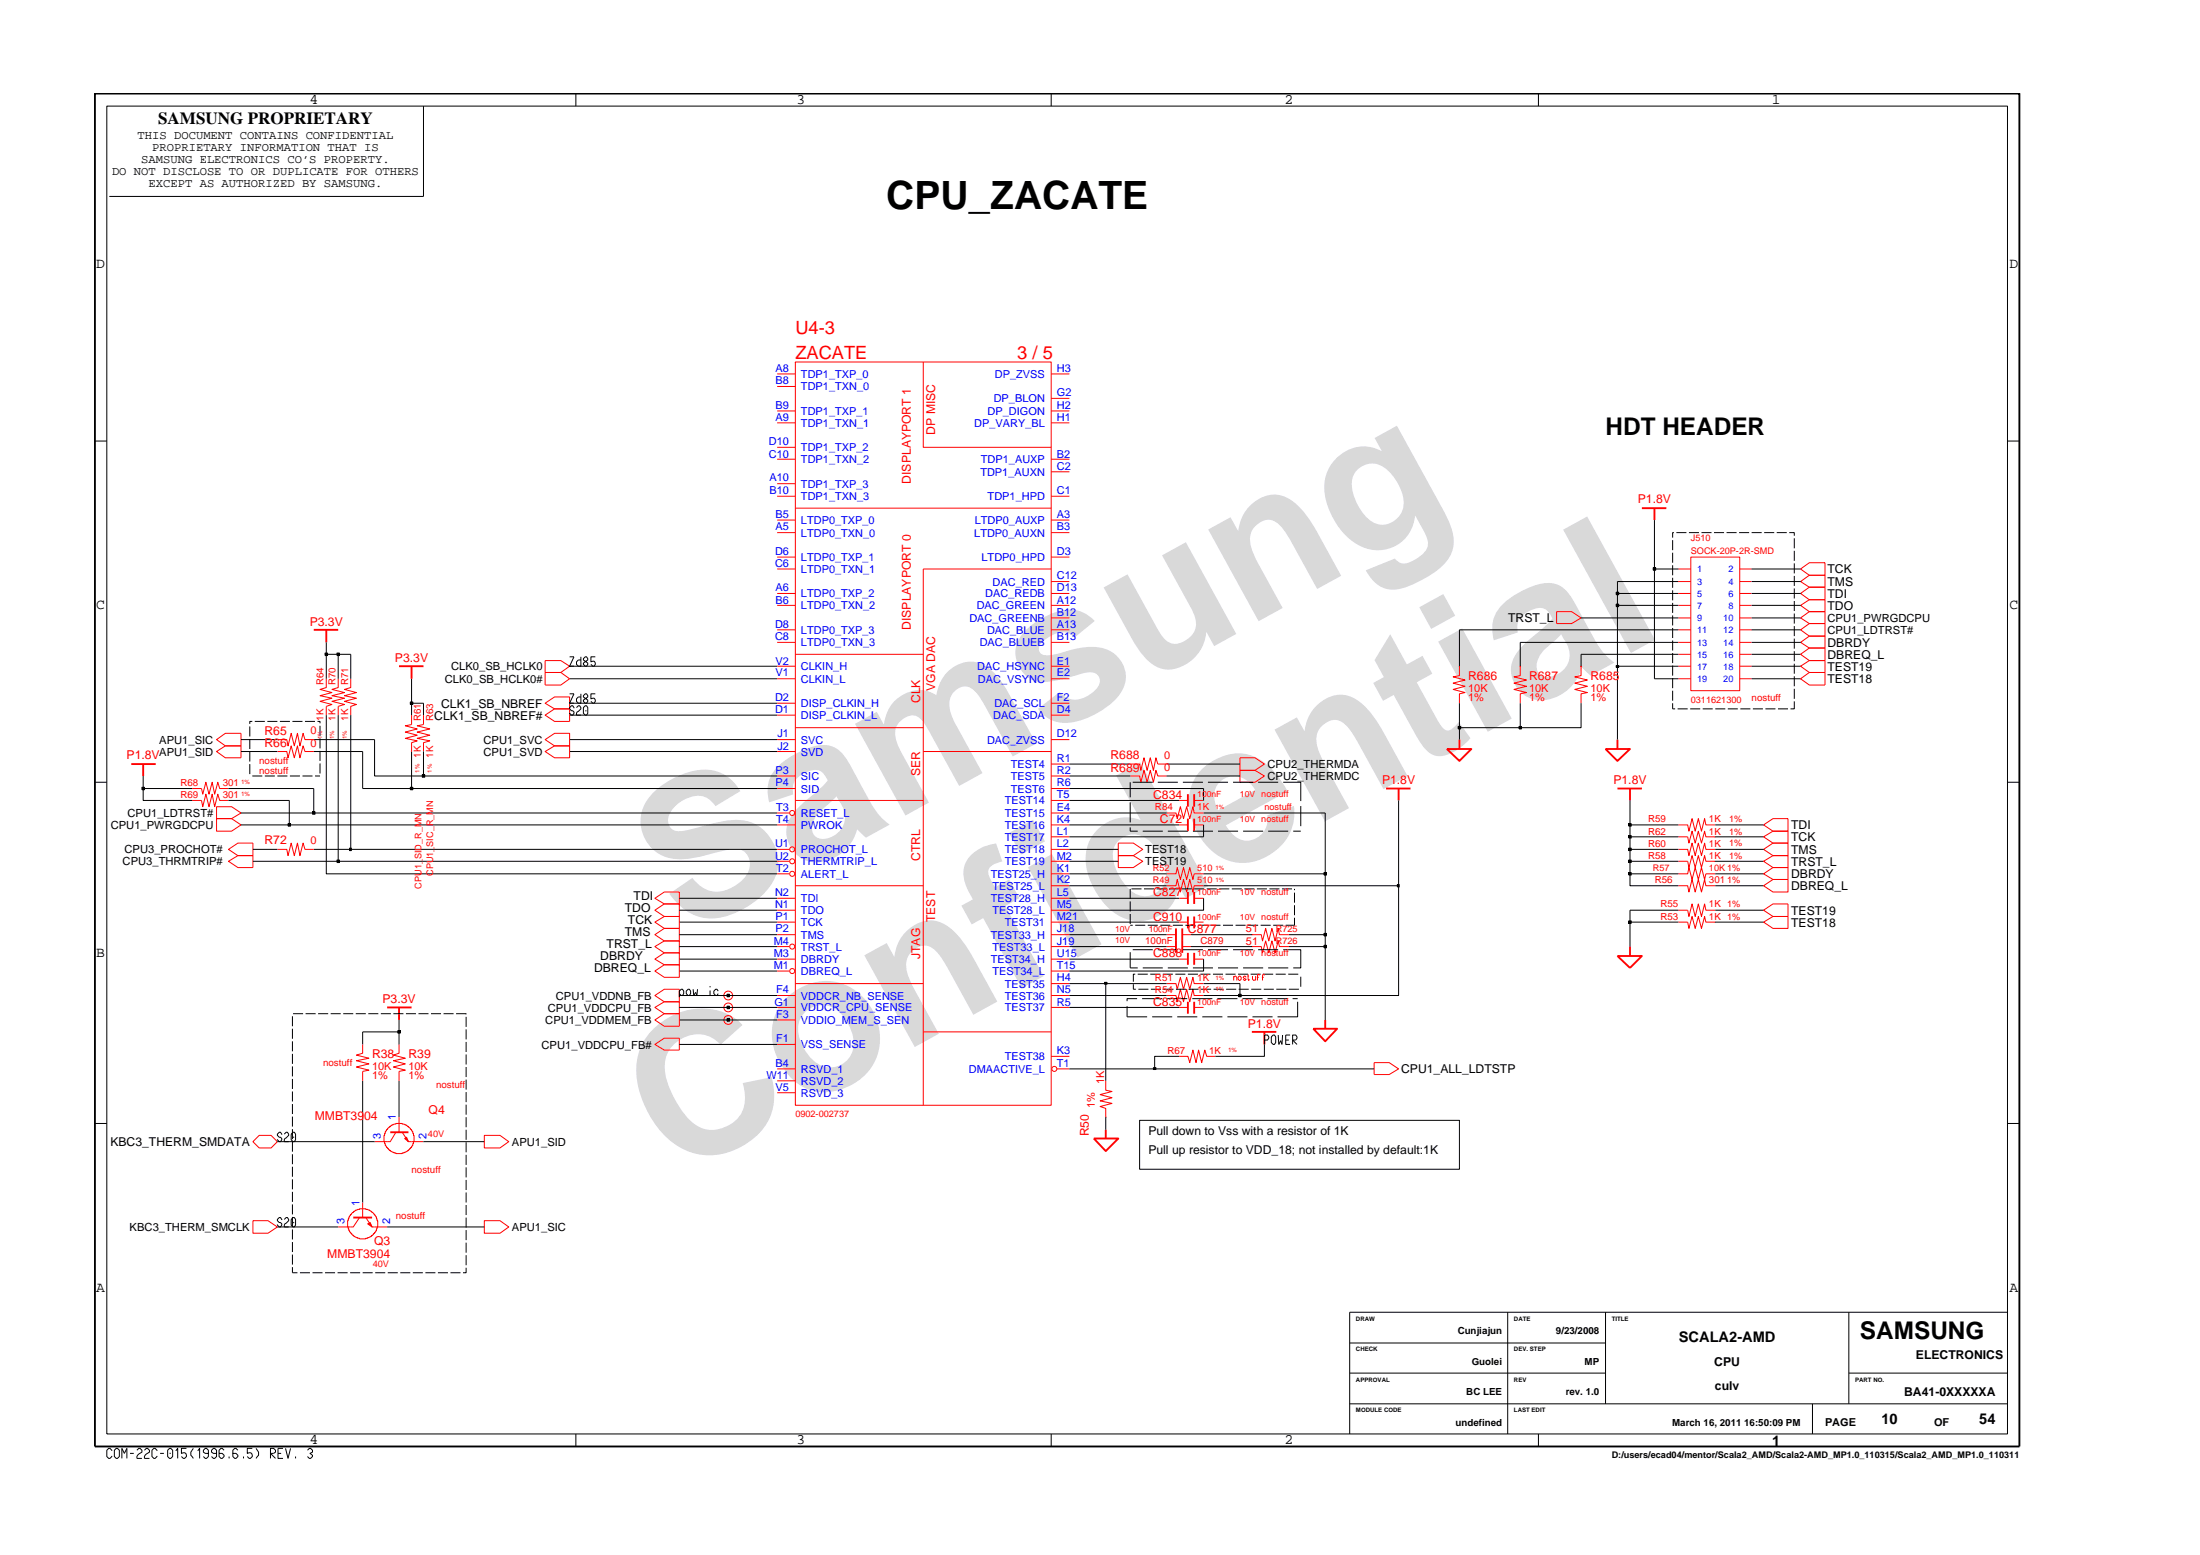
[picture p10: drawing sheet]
<svg xmlns="http://www.w3.org/2000/svg" width="297mm" height="210mm" viewBox="0 0 297 210" stroke-linecap="round" stroke-linejoin="round" font-family="sans-serif">
<g fill="none" stroke="#f00" stroke-width=".14">
<path d="M104.9 55.5h2.5M104.9 57.1h2.5M104.9 50.5h2.5M104.9 52.2h2.5M107.4 48.9v.1M107.4 48.9h34.5v100.3h-34.5zM124.7 48.9v11.5h17.2M141.9 53.8h2.5M141.9 55.5h2.5M141.9 57.1h2.5M141.9 50.5h2.5M104.9 71.9h2.5"/>
<path d="M104.9 70.2h2.5M104.9 75.2h2.5M104.9 76.8h2.5M104.9 62h2.5M104.9 67h2.5M104.9 60.4h2.5M104.9 65.3h2.5M107.4 68.6h34.5M141.9 78.5h2.5M141.9 71.9h2.5M141.9 70.2h2.5M141.9 75.2h2.5"/>
<path d="M141.9 76.8h-17.2v72.4M141.9 63.7h2.5M141.9 62h2.5M141.9 67h2.5M29.2 99.8l1.2-.8h2.1v1.7h-2.1zM37.5 99.8h1.2l.2 .9 .4-1.7 .4 1.7 .5-1.7 .3 1.7 .4-1.7 .3 .8h1.2M55.6 96.5v1.3l-.9 .2 1.6 .4-1.6 .4 1.6 .4-1.6 .5 1.6 .3-.7 .3v1.1h-.1M73.6 89.2h2.1l1.2 .7-1.2 .9h-2.1h2.1l1.2 .8-1.2 .9h-2.1zM73.6 94.9l1.3-.8h2v1.6h-2zM73.6 99.8l1.3-.8h2v1.7h-2zM73.6 96.5l1.3-.8h2v1.7h-2zM104.9 89.9h2.5"/>
<path d="M104.9 91.6h2.5M104.9 85h2.5M104.9 86.7h2.5M104.9 81.7h2.5M104.9 80.1h2.5M104.9 94.9h2.5M104.9 96.5h2.5M104.9 99.8h2.5M107.4 88.3h17.3M107.4 98.2h17.3M141.9 89.9h2.5M141.9 91.6h2.5"/>
<path d="M141.9 85h2.5M141.9 86.7h2.5M141.9 81.7h2.5M141.9 83.4h2.5M141.9 80.1h2.5M141.9 94.9h2.5M141.9 96.5h2.5M141.9 99.8h2.5M205.3 90v-.1v1.3l-.9 .2 1.7 .4-1.7 .4 1.7 .4-1.7 .5 1.7 .4-.8 .2v1.2M243.1 88.3l1.2-.8h2.1v5h-2.1l-1.2-.9 1.2-.8h2.1h-2.1l-1.2-.9 1.2-.7h2.1h-2.1zM243.1 81.7l1.2-.7h2.1v3.2h-2.1l-1.2-.8 1.2-.8h2.1h-2.1zM25.9 108h1.3l.2 .9 .4-1.7 .4 1.7 .4-1.7 .4 1.7 .4-1.7 .3 .8h1.1"/>
<path d="M25.9 106.4h1.3l.2 .8 .4-1.6 .4 1.6 .4-1.6 .4 1.6 .4-1.6 .3 .8h1.1M29.2 108.9h2.1l1.2 .8-1.2 .8h-2.1zM30.8 114.7l1.3-.9h2v1.7h-2zM37.5 114.7h1.2l.2 .8 .4-1.7 .4 1.7 .5-1.7 .3 1.7 .4-1.7 .3 .9h1.2M104.9 111.4h2.5M104.9 104.7h2.5M104.9 106.4h2.5M104.9 101.4h2.5M104.9 109.7h1.6M104.9 114.7h1.6M104.9 116.3h1.6M104.9 118h1.6"/>
<path d="M107.4 108h17.3M107.4 119.6h17.3M124.7 101.4h17.2M141.9 113h2.5M141.9 111.4h2.5M141.9 104.7h2.5M141.9 106.4h2.5M141.9 108h2.5M141.9 109.7h2.5M141.9 114.7h2.5M141.9 116.3h2.5M141.9 118h2.5"/>
<path d="M141.9 119.6h2.5M141.9 103.1h2.5M151 113.8h2l1.3 .9-1.3 .8h-2zM152.6 103.1h1.3l.1 .9 .5-1.7 .4 1.7 .4-1.7 .4 1.7 .4-1.7 .2 .8h1.2M159.2 111.4h1.2M161.2 111.4h1.3M167.4 102.3h2l1.3 .8-1.3 .9h-2zM226.6 113h1.3l.1 .8 .5-1.6 .4 1.6 .4-1.6 .4 1.6 .5-1.6 .1 .8h1.3M226.6 111.4h1.3l.1 .8 .5-1.7 .4 1.7 .4-1.7 .4 1.7 .5-1.7 .1 .9h1.3M226.6 114.7h1.3l.1 .8 .5-1.7 .4 1.7 .4-1.7 .4 1.7 .5-1.7 .1 .9h1.3M238.1 119.6l1.3-.9h2v1.7h-2zM238.1 113l1.3-.8h2v1.6h-2z"/>
<path d="M238.1 114.7l1.3-.9h2v1.7h-2zM238.1 111.4l1.3-.9h2v1.7h-2zM88.4 131.1l1.3-.9h2v1.7h-2zM88.4 124.5l1.3-.8h2v1.6h-2zM88.4 129.5l1.3-.9h2v1.6h-2zM88.4 134.4l1.3-.9h2v1.7h-2zM88.4 126.2l1.3-.9h2v1.7h-2zM104.9 136h2.5M104.9 129.5h2.5M104.9 124.5h2.5M104.9 121.3h2.5M104.9 122.9h2.5"/>
<path d="M104.9 126.2h2.5M104.9 127.8h1.6M104.9 131.1h1.6M104.9 134.4h2.5M104.9 137.7h2.5M107.4 132.8h17.3M124.7 139.3h17.2M141.9 136h2.5M141.9 129.5h2.5M141.9 124.5h2.5M141.9 121.3h2.5M141.9 122.9h2.5"/>
<path d="M141.9 126.2h2.5M141.9 127.8h2.5M141.9 131.1h2.5M141.9 132.8h2.5M141.9 134.4h2.5M157.5 132.8h1.3l.1 .7 .5-1.6 .4 1.6 .4-1.6 .4 1.6 .5-1.6 .1 .9h1.3M157.5 126.2h1.3M159.2 136h1.2M159.2 124.5h1.2M159.6 126.2h1.2M161.2 136h1.3M161.2 124.5h1.3"/>
<path d="M169.1 126.2h-.1h1.3l.2 .8 .4-1.7 .4 1.7 .4-1.7 .5 1.7 .4-1.7 .1 .9h1.3M169.1 127.8h-.1h1.3l.2 .8 .4-1.6 .4 1.6 .4-1.6 .5 1.6 .4-1.6 .1 .8h1.3M238.1 124.5l1.3-.8h2v1.6h-2zM52.5 152.2l.4-.4h.2a2.18 2.18 0 0 1 1.7 0v.1a1.56 1.56 0 0 1 .9 .9v.2h.1v.3h.1v.8h-.1v.3h-.1v.2l-.1 .3-.5 .5-.5 .1v.1l-1.1 .1v-.1h-.3v-.1h-.2l-.5-.3-.5-.6v-.2h-.1v-.3h-.1v-.8h.1v-.3h.1v-.2zM53.5 152.8l-.8 1.3h-2.1M53.9 141v1.2l-.8 .2 1.6 .4-1.6 .4 1.6 .4-1.6 .4 1.6 .5-.8 .1v1.3M53.9 150.8v2M54.3 152.8l.8 1.3h2.1M65.4 153.3h2.1l1.2 .8-1.2 .9h-2.1zM88.4 141l1.3-.9h2v1.6h-2zM104.9 144.3h2.5M104.9 147.5h2.5"/>
<path d="M104.9 145.9h2.5M104.9 141h2.5M141.9 142.6h2.5M142.7 144.3h1.7M149.3 145.9v1.3l.8 .1-1.6 .5 1.6 .4-1.6 .4 1.6 .3-1.6 .5 .8 .2v1.2h.1M159.2 142.6h1.2l.2 .8 .5-1.7 .4 1.7 .3-1.7 .4 1.7 .5-1.7 .2 .9h1.2M185.5 143.4h2.1l1.2 .9-1.2 .7h-2.1z"/>
<circle cx="107" cy="109.7" r=".34"/>
<circle cx="107" cy="114.7" r=".34"/>
<circle cx="107" cy="118" r=".34"/>
<circle cx="107" cy="116.3" r=".34"/>
<circle cx="98.3" cy="137.7" r=".59"/>
<circle cx="98.3" cy="136" r=".59"/>
<circle cx="107" cy="127.8" r=".34"/>
<circle cx="107" cy="131.1" r=".34"/>
<circle cx="142.4" cy="144.3" r=".34"/>
</g>
<g fill="none" stroke="#f00" stroke-width=".25">
<path d="M53.9 89.9h3.3M55.6 89.9v1.7M197 99.8v1.3M17.7 103.1h3.3M19.3 103.1v1.6M160.4 110.5v1.7M161.2 110.5v1.7M187.1 106.4h3.3M188.8 106.4v1.6M195.4 101.1h3.3l-1.7 1.6zM218.4 106.4h3.3M220.1 106.4v1.6"/>
<path d="M158.8 125.3v1.7M159.6 125.3v1.7M160.4 123.7v1.6M160.4 135.2v1.6M161.2 123.7v1.6M161.2 135.2v1.6M177.3 138.9h3.2l-1.6 1.7zM178.9 137.7v1.2M52.7 152.8h2.4"/>
</g>
<path d="M54.6 153.7l.3-.2 .2 .6z" fill="#f00"/>
<path d="M45.7 91.6v1.2l-.9 .3 1.7 .4-1.7 .4 1.7 .3-1.7 .5 1.7 .4-.8 .2v1.2M197 90v-.1v1.3l-.8 .2 1.6 .4-1.6 .4 1.6 .4-1.6 .5 1.6 .4-.8 .2v1.2M213.5 90v-.1v1.3l-.9 .2 1.7 .4-1.7 .4 1.7 .4-1.7 .5 1.7 .4-.8 .2v1.2M34.1 154.1l.9-.8h1.6l.9 .8-.9 .9h-1.6zM54.6 153.7l.3-.2 .2 .6zM47.4 163.8l.6-.5h.2a2.18 2.18 0 0 1 1.7 0v.1a1.56 1.56 0 0 1 .8 .9h.1v.2h.1v.3h.1v.8h-.1v.3h-.1v.2h-.1v.3l-.5 .5-.6 .2-1.1 .1v-.1h-.2l-.5-.2-.3-.3-.4-.5v-.2h-.1v-.3h-.1v-.8h.1v-.3h.1v-.2zM48.5 164.4l-.8 1.2h-2M49 162.3v2.1M49.4 164.4l.8 1.2h2.1" fill="none" stroke="#f00" stroke-width=".14"/>
<path d="M42.4 85h3.3M44.1 85v1.7M47.7 164.4h2.5" fill="none" stroke="#f00" stroke-width=".25"/>
<path d="M49.6 165.2l.4-.2 .2 .6z" fill="#f00"/>
<g fill="none" stroke="#f00" stroke-width=".14">
<path d="M226.6 76.8h1.7M226.6 78.5h1.7M228.3 75.2h6.6v18h-6.6zM234.9 76.8h1.6M234.9 78.5h1.6M243.1 78.5l1.2-.8h2.1v3.3h-2.1l-1.2-.9 1.2-.8h2.1h-2.1zM243.1 76.8l1.2-.8h2.1v1.7h-2.1zM44.1 91.6v1.2l-.9 .3 1.6 .4-1.6 .4 1.6 .3-1.6 .5 1.6 .4-.7 .2v1.2M47.4 91.6v1.2l-.9 .3 1.6 .4-1.6 .4 1.6 .3-1.6 .5 1.6 .4-.7 .2v1.2M57.2 96.5v1.3l-.9 .2 1.7 .4-1.7 .4 1.7 .4-1.7 .5 1.7 .3-.8 .3v1.1M210.2 82.6h2l1.3 .8-1.3 .8h-2zM226.6 80.1h1.7"/>
<path d="M226.6 81.7h1.7M226.6 83.4h1.7M226.6 85h1.7M226.6 86.7h1.7M226.6 88.3h1.7M226.6 89.9h1.7M226.6 91.6h1.7M234.9 80.1h1.6M234.9 81.7h1.6M234.9 83.4h1.6M234.9 85h1.6M234.9 86.7h1.6"/>
<path d="M234.9 88.3h1.6M234.9 89.9h1.6M234.9 91.6h1.6M243.1 85l1.2-.8h2.1v1.7h-2.1zM243.1 86.7l1.2-.8h2.1v1.6h-2.1zM29.2 110.5h2.1l1.2 .9-1.2 .8h-2.1zM29.2 101.4l1.2-.7h2.1v1.6h-2.1zM30.8 116.3l1.3-.8h2v1.6h-2zM37.5 101.4h1.2l.2 .9 .4-1.6 .4 1.6 .5-1.6 .3 1.6 .4-1.6 .3 .7h1.2M73.6 101.4l1.3-.7h2v1.6h-2zM151 115.5h2l1.3 .8-1.3 .8h-2zM152.6 104.7h1.3l.1 .9 .5-1.6 .4 1.6 .4-1.6 .4 1.6 .4-1.6 .2 .7h1.2"/>
<path d="M157.5 119.6h1.3l.1-.9 .5 1.7 .4-1.7 .4 1.7 .4-1.7 .5 1.7 .1-.8h1.3M157.5 109.7h1.3l.1 .8 .5-1.6 .4 1.6 .4-1.6 .4 1.6 .5-1.6 .1 .8h1.3M157.5 118h1.3l.1-.9 .5 1.6 .4-1.6 .4 1.6 .4-1.6 .5 1.6 .1-.7h1.3M159.2 108h1.2M161.2 108h1.3M167.4 104h2l1.3 .7-1.3 .9h-2zM226.6 119.6h1.3l.1 .8 .5-1.7 .4 1.7 .4-1.7 .4 1.7 .5-1.7 .1 .9h1.3M226.6 116.3h1.3l.1 .8 .5-1.6 .4 1.6 .4-1.6 .4 1.6 .5-1.6 .1 .8h1.3M226.6 118h1.3l.1-.9 .5 1.6 .4-1.6 .4 1.6 .4-1.6 .5 1.6 .1-.7h1.3M238.1 116.3l1.3-.8h2v1.6h-2zM238.1 118l1.3-.9h2v1.6h-2zM88.4 127.8l1.3-.8h2v1.6h-2z"/>
<path d="M88.4 121.3l1.3-.9h2v1.6h-2zM88.4 137.7l1.3-.9h2v1.7h-2zM88.4 136l1.3-.8h2v1.6h-2zM88.4 122.9l1.3-.9h2v1.7h-2zM157.5 134.4h1.3l.1 .8 .5-1.7 .4 1.7 .4-1.7 .4 1.7 .5-1.7 .1 .9h1.3M157.5 127.8h1.3M159.2 129.5h1.2M159.2 121.3h1.2M159.6 127.8h1.2M161.2 129.5h1.3M161.2 121.3h1.3M166.6 131.9l.2-.1 .2 .1v.4"/>
<path d="M166.6 131.8v.5M167.3 131.8l.3 .1v.3l-.2 .1-.2-.1v-.3zM168.3 131.9l-.3-.1-.2 .1 .5 .3-.2 .1-.3-.1M168.4 131.8h.2M168.5 131.5l.1 .8 .1-.1M169.1 131.8v.4l.2 .1 .2-.1M169.5 131.8v.5M169.7 131.9h.3M170 131.7l-.1-.2-.1 .8M170.4 131.9h.2M170.7 131.7l-.2-.2v.8M226.6 122.9h1.3l.1 .8 .5-1.7 .4 1.7 .4-1.7 .4 1.7 .5-1.7 .1 .9h1.3"/>
<path d="M226.6 124.5h1.3l.1 .8 .5-1.6 .4 1.6 .4-1.6 .4 1.6 .5-1.6 .1 .8h1.3v.1M238.1 122.9l1.3-.9h2v1.7h-2zM49 141v1.2l-.9 .2 1.7 .4-1.7 .4 1.7 .4-1.7 .4 1.7 .5-.8 .1v1.3M34.1 164.8h2.1l1.3 .8-1.3 .9h-2.1zM49.6 165.2l.4-.2 .2 .6zM65.4 164.8h2.1l1.2 .8-1.2 .9h-2.1z"/>
<circle cx="98.3" cy="134.4" r=".59"/>
</g>
<g fill="none" stroke="#f00" stroke-width=".25">
<path d="M221.7 68.6h3.3M223.4 68.6v1.6M218.4 99.8v1.3M160.4 107.2v1.7M161.2 107.2v1.7M216.8 101.1h3.3l-1.7 1.6zM52.3 136h3.3M53.9 136v1.7M158.8 127v1.6M159.6 127v1.6M160.4 120.4v1.6M160.4 128.6v1.6"/>
<path d="M161.2 120.4v1.6M161.2 128.6v1.6M169 139.3h3.3M170.7 139.3v1.7M218.4 129h3.3l-1.6 1.7zM220.1 127.8v1.2M147.7 153.7h3.3l-1.7 1.7zM149.3 152.5v1.2"/>
</g>
<g fill="none" stroke="#000" stroke-width=".14">
<path d="M14.4 14.3h256.6v179.3h-256.6zM57.2 14.3v12.2h-42.4M77.8 12.6v1.7M141.9 12.6v1.7M207.7 12.6v1.7M12.8 59.5h1.6M271 59.5h1.7M218.2 79.9h.4v.4h-.4zM223.2 76.6h.3v.4h-.3zM223.4 70.2v21.4h3.2M223.4 76.8h3.2M225.8 72.9v1.4"/>
<path d="M225.8 74.6v1.4M225.8 76.3v1.4M225.8 78v1.3M225.8 79.7v1.3M226 71.9h-.2v.7M226.3 71.9h1.4M226.6 78.5h-8.2v21.3M228 71.9h1.4M229.7 71.9h1.4M231.4 71.9h1.4M233.1 71.9h1.4M234.8 71.9h1.4"/>
<path d="M236.5 78.5h6.6M236.5 76.8h6.6M236.5 71.9h1.4M238.2 71.9h1.4M239.9 71.9h1.3M241.6 71.9h.7v.4M242.3 72.7v1.3M242.3 74.4v1.3M242.3 76v1.4M242.3 77.7v1.4M242.3 79.4v1.4M32.5 99.8h5"/>
<path d="M33.7 98.1v1.3M33.7 99.8v1.3M34.1 97.4h-.4v.3M34.4 97.4h1.4M36.1 97.4h1.4M37.8 97.4h1.3M39.5 97.4h1.3M41.2 97.4h1.3M42.4 99.8h8.2v4.9h6.6M42.9 97.4h.3v.2M43.2 98v1.3M43.2 99.7v1.3"/>
<path d="M43.9 88.2h.3v.3h-.3zM44.1 96.5v21.5h60.8M44.1 88.3h3.3v3.3M44.1 86.7v4.9M45.5 88.2h.3v.3h-.3zM45.7 88.3v3.3M45.7 96.5v19.8M47.4 96.5v18.2M55.4 94.8h.3v.3h-.3zM55.6 91.6v4.9M55.6 94.9h1.6v1.6M76.9 99.8h28"/>
<path d="M76.9 96.5h28M76.9 93.7h.6l-.6 1.2h28M76.9 91.6h28M76.9 88.7h.6l-.6 1.2h28M77.5 95.6l-.2-.3h-.1l-.3 .2v.2l.3 .2h.1l.2 .2-.2 .4h-.1l-.3-.3M77.8 95.5l.3-.2h.2l.1 .2v.2l-.5 .4-.1 .4M78.4 88.7v1.2h-.3l-.3-.2v-.4l.3-.2h.3M78.4 93.7v1.2h-.3l-.3-.2v-.4l.3-.2h.3M78.8 88.9v.2l.6 .4-.2 .4h-.2l-.2-.2v-.2l.6-.4v-.2l-.2-.2h-.2zM78.8 93.9v.2l.6 .4-.2 .4h-.2l-.2-.2v-.2l.6-.4v-.2l-.2-.2h-.2zM79 95.3h.2l.2 .2v.8l-.2 .2h-.2l-.2-.2v-.8zM79.1 95.9v.1"/>
<path d="M80.4 88.7h-.6v.6h.4l.2 .2-.2 .4h-.2l-.2-.2M80.4 93.7h-.6v.6l.4-.1 .2 .3-.2 .4h-.2l-.2-.2M196.9 98.1h.3v.3h-.3zM197 94.9v4.9M197 98.2h8.3M205.1 98.1h.3v.3h-.3zM205.3 94.9v3.3M213.5 94.9v3.3h-8.2M213.5 83.4h13.1M218.2 89.8h.4v.3h-.4zM218.2 81.5h.4v.4h-.4zM218.4 89.9h8.2"/>
<path d="M218.4 81.7h8.2M218.4 80.1h8.2M225.8 94.9v.8h.4M225.8 81.4v1.3M225.8 83.1v1.3M225.8 84.8v1.3M225.8 86.5v1.3M225.8 88.2v1.3M225.8 89.8v1.4M225.8 91.5v1.4M225.8 93.2v1.4M226.5 95.7h1.4"/>
<path d="M226.6 85h-29.6v4.9M226.6 86.7h-21.3v3.2M226.6 88.3h-13.1v1.6M228.2 95.7h1.4M229.9 95.7h1.4M231.6 95.7h1.3M233.3 95.7h1.3M235 95.7h1.3M236.5 91.6h6.6M236.5 89.9h6.6M236.5 88.3h6.6M236.5 86.7h6.6"/>
<path d="M236.5 85h6.6M236.5 83.4h6.6M236.5 81.7h6.6M236.5 80.1h6.6M236.7 95.7h1.3M238.4 95.7h1.3M240.1 95.7h1.3M242.3 94.7v1h-.5M242.3 81.1v1.4M242.3 82.8v1.4M242.3 84.5v1.4M242.3 86.2v1.4"/>
<path d="M242.3 87.9v1.4M242.3 89.6v1.3M242.3 91.3v1.3M242.3 93v1.3M12.8 105.6h1.6M19.2 106.3h.3v.3h-.3zM19.3 106.4v1.6h6.6M19.3 104.7v1.7M19.3 106.4h6.6M30.8 108h8.3v3.4M30.8 106.4h11.6v3.3M32.5 111.4h72.4"/>
<path d="M32.5 109.7h72.4M32.5 101.4h5M33.7 101.4v1.4M33.7 103.1v1.4M34.1 104.7h1.3M34.1 116.3h70.8M34.1 114.7h3.4M35.8 104.7h1.3M37.5 104.7h1.3M38.9 111.2h.3v.3h-.3zM39.1 104.7h1.4M40.8 104.7h1.4"/>
<path d="M42.2 109.6h.3v.3h-.3zM42.4 101.4h6.6v5h55.9M42.4 114.7h62.5M42.5 104.7h.7M43.2 101.4v1.3M43.2 103.1v1.3M45.5 116.1h.3v.3h-.3zM47.2 114.5h.2v.3h-.2zM55.4 106.3h.3v.3h-.3zM55.6 101.4v5M57 104.6h.3v.3h-.3zM57.2 101.4v3.3"/>
<path d="M57.2 104.7h47.7M76.9 101.4h28M144.4 119.6h13.1M144.4 118h13.1M144.4 116.3h6.6M144.4 114.7h6.6M144.4 106.4h18.1v1.6M144.4 111.4h14.8M144.4 109.7h13.1M144.4 108h14.8M144.4 104.7h8.2M144.4 103.1h8.2"/>
<path d="M152.6 111.7v.5h1M152.6 105.6v2M152.6 108.3v2.7M152.6 120v1.3M152.8 120h1.3M152.9 105.6h2.7M154.3 112.2h2.7M154.5 120h1.3M156.2 120h1.3M156.3 105.6h2.7M157.5 104.7h9.9M157.5 103.1h9.9"/>
<path d="M157.7 112.2h2.7M157.8 120h1.4M159.5 120h1.4M159.7 105.6h2.7M161.1 112.2h2.7M161.2 120h1.4M162.5 109.7h16.4v28M162.5 119.6h26.3M162.5 118h16.4M162.5 111.4v1.6h-18.1M162.9 120h1.4M163.1 105.6h2.7"/>
<path d="M164.5 112.2h2.7M164.6 120h1.4M166.3 120h1.4M166.5 105.6h2.7M167.8 112.2h2.7M168 120h1.4M169.7 120h1.4M169.9 105.6h2.7M171.2 112.2h2.7M171.4 120h1.3M173.1 120h1.3M173.3 105.6h2.3v2.5"/>
<path d="M174.6 112.2h1M174.8 120v.2M175.6 108.8v2.7M178.8 117.8h.3v.3h-.3zM188.7 119.4h.2v.3h-.2zM188.8 119.6v14.8h-21.4M188.8 108v11.6M219.9 117.8h.3v.3h-.3zM219.9 116.1h.3v.3h-.3zM219.9 114.5h.3v.3h-.3zM219.9 112.8h.3v.3h-.3zM219.9 111.2h.3v.3h-.3z"/>
<path d="M220.1 118v1.6h6.5M220.1 108v10M220.1 118h6.5M220.1 116.3h6.5M220.1 114.7h6.5M220.1 113h6.5M220.1 111.4h6.5M231.6 119.6h6.5M231.6 118h6.5M231.6 116.3h6.5M231.6 114.7h6.5M231.6 113h6.5"/>
<path d="M231.6 111.4h6.5M271 105.6h1.7M39.5 137.2v1.3M39.5 138.9v1.3M39.6 136.8h1.3M41.3 136.8h1.3M43 136.8h1.3M44.6 136.8h1.4M46.3 136.8h1.4M48 136.8h1.4M49.7 136.8h1.4M51.4 136.8h1.4"/>
<path d="M53.1 136.8h1.4M53.7 139.1h.3v.4h-.3zM53.9 139.3h-4.9v1.7M53.9 137.7v3.3M54.8 136.8h1.4M56.5 136.8h1.4M58.2 136.8h1.3M59.9 136.8h1.3M61.6 136.8h1.3v.1M62.9 137.3v1.3M62.9 139v1.3M91.7 134.1l.3 .3h.1l.2-.3v-.3l-.2-.3h-.1l-.3 .3v.8"/>
<path d="M91.7 137.7h13.2M91.7 136h13.2M91.7 134.4h13.2M91.7 131.1h13.2M91.7 129.5h13.2M91.7 127.8h13.2M91.7 126.2h13.2M91.7 124.5h13.2M91.7 122.9h13.2M91.7 121.3h13.2M92.7 133.8l.2-.3h.2l.1 .3v.3l-.1 .3h-.2l-.2-.3zM93.6 133.5l.1 .9 .2-.4 .2 .4 .1-.9"/>
<path d="M95.9 133.1v.2M95.9 133.7v.7M97 133.8l-.2-.3h-.2l-.2 .3v.3l.2 .3h.2l.2-.3M98.2 137.5h.3v.4h-.3zM98.2 135.8h.3v.4h-.3zM98.2 134.2h.3v.3h-.3zM144.4 136h14.8M144.4 134.4h13.1M144.4 132.8h13.1M144.4 129.5h14.8M144.4 127.8h13.1M144.4 126.2h13.1"/>
<path d="M144.4 124.5h14.8M144.4 121.3h14.8M149.1 132.6h.4v.3h-.4zM149.3 132.8v13.1M152.2 135.8v1.5h2.7M152.6 121.7v1.3M152.6 123.4v1.3M152.6 128.5v2.2h1M152.6 124.9h.3M152.9 128.2h2.7M153 132.9v.6h.4M153.3 131.5h-.3v1"/>
<path d="M153.3 124.9h1.3M153.5 134.8h-1.3v.3M153.6 131.5h1.4M153.7 133.5h1.4M154.2 134.8h2.7M154.3 130.7h2.7M155 124.9h1.3M155.3 131.5h1.4M155.4 133.5h1.3M155.6 137.3h2.7M156.3 128.2h2.7M156.7 124.9h1.3"/>
<path d="M157 131.5h1.4M157.1 133.5h1.3M157.6 134.8h2.7M157.7 130.7h2.7M158.4 124.9h1.3M158.7 131.5h1.3M158.8 133.5h1.3M158.9 137.3h2.8M159.7 128.2h2.7M160 124.9h1.4M160.4 131.5h1.3M160.5 133.5h1.3"/>
<path d="M160.8 127.8h8.2M160.8 126.2h8.2M161 134.8h2.7M161.1 130.7h2.7M161.7 124.9h1.4M162.1 131.5h1.3M162.2 133.5h1.3M162.3 137.3h2.7M162.5 129.5v1.6h-18.1M162.5 121.3v1.6h-18.1M162.5 134.4h4.9M162.5 132.8h4.9v1.6"/>
<path d="M163.1 128.2h2.7M163.4 124.9h1.4M163.8 131.5h1.3M163.9 133.5h1.3M164.4 134.8h2.7M164.5 130.7h2.7M165.1 124.9h1.4M165.5 131.5h1.3M165.6 133.5h1.3M165.7 137.3h2.7M166.5 128.2h2.7M166.8 124.9h1.4"/>
<path d="M167.2 131.5h1.3M167.2 134.2h.4v.3h-.4zM167.2 133.5h1.4M167.8 134.8h2.7M167.8 130.7h2.7M168.5 124.9h1.4M168.9 131.5h1.3M168.9 133.5h1.4M169.1 137.3h2.7M169.9 128.2h2.7M170.2 124.9h1.4M170.5 131.5h1.4"/>
<path d="M170.6 133.5h1.4M171.1 134.8h2.7M171.2 130.7h2.7M171.9 139.7h.2l.1 .3v.7l-.1 .3h-.2l-.3-.3v-.7zM171.9 124.9h1.4M172.2 131.5h1.4M172.3 133.5h1.4M172.6 139.7l.1 1.3 .2-.5 .2 .5 .1-1.3M173.3 128.2h2.3v2.5h-1M173.9 131.5h1.4M174 127.8h4.9M174 126.2h4.9"/>
<path d="M174 133.5h1.4M174.2 139.7h-.6v1.3h.6M174.5 134.8h.7M174.8 123.9v1h-1.2M174.8 120.5v1.3M174.8 122.2v1.3M175.2 135.2v2.1h-2.7M175.6 131.8v1.4M178.8 127.6h.3v.3h-.3zM178.8 126h.3v.3h-.3zM219.9 124.3h.3v.3h-.3zM220.1 124.5h6.5"/>
<path d="M226.6 122.9h-6.5v4.9M231.6 124.5h6.5M231.6 122.9h6.5M12.8 151.7h1.6M37.5 154.1h13.1M38 153.2l-.1-.4h-.2l-.2 .3v.2l.2 .2h.2l.1 .2-.1 .4h-.2l-.2-.3M38.4 153.1l.2-.3h.2l.2 .3v.2l-.5 .4-.1 .4M39.5 140.6v1.3M39.5 142.3v1.3M39.5 143.9v1.4M39.5 145.6v1.4M39.5 147.3v1.4"/>
<path d="M39.5 149v1.4M39.5 150.7v1.4M39.5 152.4v1.4M39.5 154.1v1.4M39.5 155.8v1.4M39.5 157.5v1.3M39.5 159.2v1.3M39.6 152.8h.1l.2 .3v.8l-.2 .2h-.1l-.3-.2v-.8zM39.7 153.4v.2M49 145.9v16.4M53.9 145.9v4.9M57.2 154.1h8.2"/>
<path d="M62.9 140.6v1.4M62.9 142.3v1.4M62.9 144v1.4M62.9 145.7v1.4M62.9 147.4v1.4M62.9 149.1v1.4M62.9 150.8v1.4M62.9 152.5v1.4M62.9 154.2v1.3M62.9 155.9v1.3M62.9 157.6v1.3M62.9 159.3v1.3"/>
<path d="M91.7 141h13.2M144.4 144.3h41.1M149.3 150.8v1.7M153.9 151.2h43.1v6.6h-43.1zM155.7 144.1h.4v.3h-.4zM159.2 142.6h-3.3v1.7M170.7 140.4h.4l.2-.3-.2-.4h-.4v2.9h-6.6M173.6 140.4h.4M174.5 141v-1.3h.4l.2 .3-.2 .4h-.4l.6 .6M271 151.7h1.7M37.5 165.6h8.2M38 164.7l-.1-.3h-.2l-.2 .2v.2l.2 .2h.2l.1 .2-.1 .4h-.2l-.2-.3"/>
<path d="M38.4 164.6l.2-.2h.2l.2 .2v.2l-.5 .4-.1 .4M39.5 171v.8h.7M39.5 160.9v1.3M39.5 162.6v1.3M39.5 164.3v1.3M39.5 166v1.3M39.5 167.7v1.3M39.5 169.3v1.4M39.6 164.4h.1l.2 .2v.8l-.2 .2h-.1l-.3-.2v-.8zM39.7 164.9v.2M40.5 171.8h1.4M42.2 171.8h1.3"/>
<path d="M43.9 171.8h1.3M45.6 171.8h1.3M47.3 171.8h1.3M49 171.8h1.3M50.7 171.8h1.3M52.3 165.6h13.1M52.4 171.8h1.3M54 171.8h1.4M55.7 171.8h1.4M57.4 171.8h1.4M59.1 171.8h1.4M60.8 171.8h1.4"/>
<path d="M62.9 171.1v.7h-.4M62.9 161v1.3M62.9 162.7v1.3M62.9 164.4v1.3M62.9 166v1.4M62.9 167.7v1.4M62.9 169.4v1.4M203.6 177.1v16.5M216.8 177.1v12.4M249.6 177.1v12.4M271 177.1h-88.8v16.5M15.1 195.8l-.3-.3h-.1l-.3 .3v.8l.3 .3h.1l.3-.4"/>
<path d="M15.7 195.5h.2l.2 .3v.8l-.2 .3h-.2l-.3-.3v-.8zM16.5 196.9v-1.4l.3 .7 .3-.7v1.4M17.6 196.2h.5M18.5 195.8l.2-.3h.2l.3 .3v.2l-.5 .3-.2 .3v.3h.7M19.5 195.8l.3-.3h.1l.3 .3v.2l-.4 .3-.3 .3v.3h.7M21.2 195.8l-.3-.3h-.1l-.3 .3v.8l.3 .3h.1l.3-.4M21.6 196.2h.5M22.9 195.5h.2l.2 .3v.8l-.2 .3h-.2l-.3-.3v-.8zM23 196.1v.2M23.7 195.8l.3-.3v1.4M25.2 195.5h-.7v.7l.4-.1 .2 .1 .1 .2v.2l-.3 .3h-.1l-.3-.3M26.1 195.5a.82 .82 0 0 0 0 1.4"/>
<path d="M26.7 195.8l.3-.3v1.4M28.1 196.2h-.4l-.2-.2v-.2l.2-.3h.2l.2 .3v.8l-.2 .3h-.2l-.2-.3M29.2 196.2h-.4l-.2-.2v-.2l.2-.3h.2l.2 .3v.8l-.2 .3h-.2l-.2-.3M30.3 195.8l-.3-.3h-.2l-.2 .3v.8l.2 .3h.2l.3-.3v-.2l-.3-.2h-.4M30.9 196.6v.3M32.1 195.8l-.2-.3h-.2l-.3 .3v.8l.3 .3h.2l.2-.3v-.2l-.2-.2h-.5M32.9 196.6v.3M34.1 195.5h-.7v.7l.4-.1 .2 .1 .1 .2v.2l-.3 .3h-.2l-.2-.3M34.6 195.5a.82 .82 0 0 1 0 1.4M36.5 196.9v-1.4h.4l.3 .3v.2l-.3 .2h-.4l.7 .7M37.5 196.2h.5M38.2 195.5h-.7v1.4h.7"/>
<path d="M38.6 195.5l.3 1.4 .3-1.4M39.9 196.6v.3M41.5 195.8l.3-.3h.1l.3 .3v.2l-.3 .2 .3 .2v.2l-.3 .3h-.1l-.3-.3M77.8 193.6v1.7M141.9 193.6v1.7M182.2 189.5h88.8M182.2 185.3h34.6M182.2 181.3h34.6M207.7 193.6v1.7M244.7 189.5v4.1M249.6 185.3h21.4"/>
</g>
<g fill="#000">
<path d="M223.2 76.6h.3v.4h-.3z" fill-rule="evenodd"/>
<path d="M43.9 88.2h.3v.3h-.3z" fill-rule="evenodd"/>
<path d="M45.5 88.2h.3v.3h-.3z" fill-rule="evenodd"/>
<path d="M55.4 94.8h.3v.3h-.3z" fill-rule="evenodd"/>
<path d="M196.9 98.1h.3v.3h-.3z" fill-rule="evenodd"/>
<path d="M205.1 98.1h.3v.3h-.3z" fill-rule="evenodd"/>
<path d="M218.2 89.8h.4v.3h-.4z" fill-rule="evenodd"/>
<path d="M218.2 81.5h.4v.4h-.4z" fill-rule="evenodd"/>
<path d="M218.2 79.9h.4v.4h-.4z" fill-rule="evenodd"/>
<path d="M19.2 106.3h.3v.3h-.3z" fill-rule="evenodd"/>
<path d="M38.9 111.2h.3v.3h-.3z" fill-rule="evenodd"/>
<path d="M42.2 109.6h.3v.3h-.3z" fill-rule="evenodd"/>
<path d="M45.5 116.1h.3v.3h-.3z" fill-rule="evenodd"/>
<path d="M47.2 114.5h.2v.3h-.2z" fill-rule="evenodd"/>
<path d="M55.4 106.3h.3v.3h-.3z" fill-rule="evenodd"/>
<path d="M57 104.6h.3v.3h-.3z" fill-rule="evenodd"/>
<path d="M178.8 117.8h.3v.3h-.3z" fill-rule="evenodd"/>
<path d="M188.7 119.4h.2v.3h-.2z" fill-rule="evenodd"/>
<path d="M219.9 117.8h.3v.3h-.3z" fill-rule="evenodd"/>
<path d="M219.9 116.1h.3v.3h-.3z" fill-rule="evenodd"/>
<path d="M219.9 114.5h.3v.3h-.3z" fill-rule="evenodd"/>
<path d="M219.9 112.8h.3v.3h-.3z" fill-rule="evenodd"/>
<path d="M219.9 111.2h.3v.3h-.3z" fill-rule="evenodd"/>
<path d="M53.7 139.1h.3v.4h-.3z" fill-rule="evenodd"/>
<path d="M98.2 137.5h.3v.4h-.3z" fill-rule="evenodd"/>
<path d="M98.2 135.8h.3v.4h-.3z" fill-rule="evenodd"/>
<path d="M98.2 134.2h.3v.3h-.3z" fill-rule="evenodd"/>
<path d="M149.1 132.6h.4v.3h-.4z" fill-rule="evenodd"/>
<path d="M167.2 134.2h.4v.3h-.4z" fill-rule="evenodd"/>
<path d="M178.8 127.6h.3v.3h-.3z" fill-rule="evenodd"/>
<path d="M178.8 126h.3v.3h-.3z" fill-rule="evenodd"/>
<path d="M219.9 124.3h.3v.3h-.3z" fill-rule="evenodd"/>
<path d="M155.7 144.1h.4v.3h-.4z" fill-rule="evenodd"/>
</g>
<path d="M12.8 12.6h259.9v182.7h-259.9z" fill="none" stroke="#000" stroke-width=".25"/>
<g font-size="26.5" fill="#d9d9d9">
<text x="92.4" y="126.5" transform="rotate(-29 92.4 126.5)">Samsung</text>
<text x="91.1" y="159.2" transform="rotate(-29 91.1 159.2)">Confidential</text>
</g>
<text font-size="5.3" x="119.7" y="28.2">CPU_ZACATE</text>
<g font-size="3.3">
<text x="216.8" y="58.7">HDT HEADER</text>
<text x="251.1" y="180.8">SAMSUNG</text>
</g>
<g font-size="2.5" fill="#f00">
<text x="107.4" y="45.1">U4-3</text>
<text x="107.4" y="48.4">ZACATE</text>
<text x="137.4" y="48.4">3 / 5</text>
</g>
<text font-size="2.3" x="21.4" y="16.7">SAMSUNG PROPRIETARY</text>
<g font-size="2">
<text x="41.8" y="14">4</text>
<text x="107.6" y="14">3</text>
<text x="173.4" y="14">2</text>
<text x="239.2" y="14">1</text>
<text x="13" y="36.2">D</text>
<text x="271.3" y="36.2">D</text>
<text x="13" y="82.3">C</text>
<text x="271.3" y="82.3">C</text>
<text x="13" y="129.2">B</text>
<text x="13" y="174.4">A</text>
<text x="271.3" y="174.4">A</text>
<text x="226.7" y="181.2">SCALA2-AMD</text>
<text x="41.8" y="195">4</text>
<text x="107.6" y="195">3</text>
<text x="173.4" y="195">2</text>
<text x="239.3" y="195.1">1</text>
<text x="254" y="192.2">10</text>
<text x="267.2" y="192.2">54</text>
</g>
<g font-size="1.6">
<text x="15.1" y="23.7">DO NOT DISCLOSE TO OR DUPLICATE FOR OTHERS</text>
<text x="18.6" y="18.8">THIS DOCUMENT CONTAINS CONFIDENTIAL</text>
<text x="19.1" y="22">SAMSUNG ELECTRONICS CO’S PROPERTY.</text>
<text x="20.5" y="20.4">PROPRIETARY INFORMATION THAT IS</text>
<text x="20.1" y="25.3">EXCEPT AS AUTHORIZED BY SAMSUNG.</text>
<text x="246.7" y="77.4">TCK</text>
<text x="246.7" y="79.1">TMS</text>
<text x="246.7" y="80.7">TDI</text>
<text x="246.7" y="82.3">TDO</text>
<text x="203.6" y="84">TRST_L</text>
<text x="246.7" y="87.3">DBRDY</text>
<text x="246.7" y="88.9">DBREQ_L</text>
<text x="59.6" y="95.5">CLK1_SB_NBREF</text>
<text x="246.7" y="90.5">TEST19</text>
<text x="246.7" y="92.2">TEST18</text>
<text x="58.6" y="97.1">CLK1_SB_NBREF#</text>
<text x="241.8" y="113.6">TCK</text>
<text x="241.8" y="112">TDI</text>
<text x="241.8" y="118.6">DBRDY</text>
<text x="241.8" y="116.9">TRST_L</text>
<text x="241.8" y="115.3">TMS</text>
<text x="84.4" y="123">TDO</text>
<text x="84.8" y="124.7">TCK</text>
<text x="85.5" y="121.4">TDI</text>
<text x="241.8" y="123.5">TEST19</text>
<text x="241.8" y="125.1">TEST18</text>
<text x="241.8" y="120.2">DBREQ_L</text>
<text x="80.2" y="131.3">DBREQ_L</text>
<text x="81.1" y="129.6">DBRDY</text>
<text x="81.9" y="128">TRST_L</text>
<text x="84.4" y="126.3">TMS</text>
<text x="189.2" y="144.9">CPU1_ALL_LDTSTP</text>
<text x="14.9" y="154.7">KBC3_THERM_SMDATA</text>
<text x="155.1" y="153.3">Pull down to Vss with a resistor of 1K</text>
<text x="155.1" y="155.7">Pull up resistor to VDD_18; not installed by default:1K</text>
<text x="231.5" y="184.3">CPU</text>
<text x="258.7" y="183.5">ELECTRONICS</text>
<text x="231.6" y="187.6">culv</text>
<text x="257.1" y="188.4">BA41-0XXXXXA</text>
</g>
<g font-size="1.6" fill="#f00">
<text x="126.3" y="58.7" transform="rotate(-90 126.3 58.7)">DP MISC</text>
<text x="123" y="65.3" transform="rotate(-90 123 65.3)">DISPLAYPORT 1</text>
<text x="221.1" y="67.9">P1.8V</text>
<text x="41.8" y="84.4">P3.3V</text>
<text x="53.3" y="89.3">P3.3V</text>
<text x="123" y="85" transform="rotate(-90 123 85)">DISPLAYPORT 0</text>
<text x="124.2" y="94.9" transform="rotate(-90 124.2 94.9)">CLK</text>
<text x="126.3" y="93.2" transform="rotate(-90 126.3 93.2)">VGA DAC</text>
<text x="198.2" y="91.8">R686</text>
<text x="206.4" y="91.8">R687</text>
<text x="214.7" y="91.8">R685</text>
<text x="35.7" y="100.9">R66</text>
<text x="35.7" y="99.2">R65</text>
<text x="17.1" y="102.5">P1.8V</text>
<text x="124.2" y="104.7" transform="rotate(-90 124.2 104.7)">SER</text>
<text x="149.9" y="102.5">R688</text>
<text x="149.9" y="104.2">R689</text>
<text x="155.7" y="107.8">C834</text>
<text x="186.6" y="105.8">P1.8V</text>
<text x="217.8" y="105.8">P1.8V</text>
<text x="35.7" y="114">R72</text>
<text x="156.6" y="111.1">C72</text>
<text x="124.2" y="116.3" transform="rotate(-90 124.2 116.3)">CTRL</text>
<text x="126.3" y="124.5" transform="rotate(-90 126.3 124.5)">TEST</text>
<text x="155.7" y="124.3">C910</text>
<text x="155.7" y="121">C827</text>
<text x="160.4" y="125.9">C877</text>
<text x="124.2" y="129.5" transform="rotate(-90 124.2 129.5)">JTAG</text>
<text x="155.7" y="129.2">C888</text>
<text x="51.6" y="135.4">P3.3V</text>
<text x="155.7" y="135.8">C835</text>
<text x="50.2" y="142.8">R38</text>
<text x="55.1" y="142.8">R39</text>
<text x="168.5" y="138.7">P1.8V</text>
<text x="42.5" y="151.2">MMBT3904</text>
<text x="57.9" y="150.4">Q4</text>
<text x="147" y="153.4" transform="rotate(-90 147 153.4)">R50</text>
<text x="44.2" y="169.8">MMBT3904</text>
<text x="50.5" y="168.1">Q3</text>
</g>
<g font-size="1.5" fill="#00f">
<text x="104.7" y="50.3">A8</text>
<text x="104.7" y="51.9">B8</text>
<text x="108.1" y="51">TDP1_TXP_0</text>
<text x="108.1" y="52.7">TDP1_TXN_0</text>
<text x="134.3" y="51">DP_ZVSS</text>
<text x="142.7" y="50.3">H3</text>
<text x="142.7" y="53.5">G2</text>
<text x="104.7" y="55.2">B9</text>
<text x="104.7" y="56.8">A9</text>
<text x="108.1" y="56">TDP1_TXP_1</text>
<text x="108.1" y="57.6">TDP1_TXN_1</text>
<text x="131.5" y="57.6">DP_VARY_BL</text>
<text x="133.4" y="56">DP_DIGON</text>
<text x="134.2" y="54.3">DP_BLON</text>
<text x="142.7" y="56.8">H1</text>
<text x="142.7" y="55.2">H2</text>
<text x="103.8" y="60.1">D10</text>
<text x="103.8" y="61.8">C10</text>
<text x="103.9" y="65">A10</text>
<text x="108.1" y="62.5">TDP1_TXN_2</text>
<text x="108.1" y="60.9">TDP1_TXP_2</text>
<text x="108.1" y="65.8">TDP1_TXP_3</text>
<text x="132.4" y="64.2">TDP1_AUXN</text>
<text x="132.4" y="62.5">TDP1_AUXP</text>
<text x="142.7" y="63.4">C2</text>
<text x="142.7" y="61.8">B2</text>
<text x="103.9" y="66.7">B10</text>
<text x="104.7" y="71.6">A5</text>
<text x="104.7" y="70">B5</text>
<text x="108.1" y="70.7">LTDP0_TXP_0</text>
<text x="108.1" y="67.5">TDP1_TXN_3</text>
<text x="131.6" y="70.7">LTDP0_AUXP</text>
<text x="133.4" y="67.5">TDP1_HPD</text>
<text x="142.7" y="71.6">B3</text>
<text x="142.7" y="70">A3</text>
<text x="142.7" y="66.7">C1</text>
<text x="104.6" y="76.5">C6</text>
<text x="104.6" y="74.9">D6</text>
<text x="108.1" y="72.4">LTDP0_TXN_0</text>
<text x="108.1" y="77.3">LTDP0_TXN_1</text>
<text x="108.1" y="75.7">LTDP0_TXP_1</text>
<text x="131.5" y="72.4">LTDP0_AUXN</text>
<text x="132.5" y="75.7">LTDP0_HPD</text>
<text x="142.7" y="74.9">D3</text>
<text x="104.7" y="81.5">B6</text>
<text x="104.7" y="79.8">A6</text>
<text x="108.1" y="82.3">LTDP0_TXN_2</text>
<text x="108.1" y="80.6">LTDP0_TXP_2</text>
<text x="130.9" y="84">DAC_GREENB</text>
<text x="131.9" y="82.3">DAC_GREEN</text>
<text x="133" y="80.6">DAC_REDB</text>
<text x="134" y="79">DAC_RED</text>
<text x="142.7" y="81.5">A12</text>
<text x="142.7" y="83.1">B12</text>
<text x="142.7" y="78.2">C12</text>
<text x="142.7" y="79.8">D13</text>
<text x="104.6" y="86.4">C8</text>
<text x="104.6" y="84.7">D8</text>
<text x="104.7" y="89.7">V2</text>
<text x="108.1" y="87.3">LTDP0_TXN_3</text>
<text x="108.1" y="85.6">LTDP0_TXP_3</text>
<text x="132.3" y="87.3">DAC_BLUEB</text>
<text x="133.3" y="85.6">DAC_BLUE</text>
<text x="142.7" y="84.7">A13</text>
<text x="142.7" y="86.4">B13</text>
<text x="142.7" y="89.7">E1</text>
<text x="104.6" y="94.6">D2</text>
<text x="104.7" y="91.3">V1</text>
<text x="108.1" y="90.5">CLKIN_H</text>
<text x="108.1" y="92.2">CLKIN_L</text>
<text x="108.1" y="95.5">DISP_CLKIN_H</text>
<text x="132" y="90.5">DAC_HSYNC</text>
<text x="132" y="92.2">DAC_VSYNC</text>
<text x="134.3" y="95.5">DAC_SCL</text>
<text x="142.7" y="94.6">F2</text>
<text x="142.7" y="91.3">E2</text>
<text x="104.6" y="96.2">D1</text>
<text x="105" y="99.5">J1</text>
<text x="105" y="101.2">J2</text>
<text x="108.1" y="100.4">SVC</text>
<text x="108.1" y="102">SVD</text>
<text x="108.1" y="97.1">DISP_CLKIN_L</text>
<text x="133.3" y="100.4">DAC_ZVSS</text>
<text x="134.1" y="97.1">DAC_SDA</text>
<text x="142.7" y="96.2">D4</text>
<text x="142.7" y="99.5">D12</text>
<text x="104.7" y="104.5">P3</text>
<text x="104.7" y="106.1">P4</text>
<text x="108.1" y="105.3">SIC</text>
<text x="108.1" y="107">SID</text>
<text x="136.5" y="103.7">TEST4</text>
<text x="136.5" y="105.3">TEST5</text>
<text x="136.5" y="107">TEST6</text>
<text x="142.7" y="107.7">T5</text>
<text x="142.7" y="102.8">R1</text>
<text x="142.7" y="104.5">R2</text>
<text x="142.7" y="106.1">R6</text>
<text x="104.8" y="111">T4</text>
<text x="104.8" y="109.4">T3</text>
<text x="108.1" y="111.9">PWROK</text>
<text x="108.1" y="110.3">RESET_L</text>
<text x="135.7" y="108.6">TEST14</text>
<text x="135.7" y="110.3">TEST15</text>
<text x="135.7" y="111.9">TEST16</text>
<text x="135.7" y="113.5">TEST17</text>
<text x="142.7" y="109.4">E4</text>
<text x="142.7" y="111">K4</text>
<text x="142.7" y="112.7">L1</text>
<text x="104.6" y="114.3">U1</text>
<text x="104.6" y="116">U2</text>
<text x="104.8" y="117.6">T2</text>
<text x="108.1" y="118.5">ALERT_L</text>
<text x="108.1" y="115.2">PROCHOT_L</text>
<text x="108.1" y="116.8">THERMTRIP_L</text>
<text x="133.8" y="118.5">TEST25_H</text>
<text x="135.7" y="116.8">TEST19</text>
<text x="135.7" y="115.2">TEST18</text>
<text x="142.7" y="117.6">K1</text>
<text x="142.7" y="119.3">K2</text>
<text x="142.7" y="114.3">L2</text>
<text x="142.7" y="116">M2</text>
<text x="104.6" y="120.9">N2</text>
<text x="104.6" y="122.6">N1</text>
<text x="104.7" y="124.3">P1</text>
<text x="104.7" y="125.9">P2</text>
<text x="108.1" y="125">TCK</text>
<text x="108.1" y="121.8">TDI</text>
<text x="108.1" y="123.4">TDO</text>
<text x="133.8" y="121.8">TEST28_H</text>
<text x="134" y="120.1">TEST25_L</text>
<text x="134" y="123.4">TEST28_L</text>
<text x="135.7" y="125">TEST31</text>
<text x="142.7" y="120.9">L5</text>
<text x="142.7" y="122.6">M5</text>
<text x="142.7" y="124.3">M21</text>
<text x="142.7" y="125.9">J18</text>
<text x="104.5" y="127.6">M4</text>
<text x="104.5" y="129.2">M3</text>
<text x="104.5" y="130.8">M1</text>
<text x="108.1" y="126.7">TMS</text>
<text x="108.1" y="128.3">TRST_L</text>
<text x="108.1" y="130">DBRDY</text>
<text x="108.1" y="131.6">DBREQ_L</text>
<text x="133.8" y="126.7">TEST33_H</text>
<text x="133.8" y="130">TEST34_H</text>
<text x="134" y="128.3">TEST33_L</text>
<text x="134" y="131.6">TEST34_L</text>
<text x="142.7" y="127.6">J19</text>
<text x="142.7" y="129.2">U15</text>
<text x="142.7" y="130.8">T15</text>
<text x="104.6" y="135.8">G1</text>
<text x="104.8" y="134.1">F4</text>
<text x="104.8" y="137.4">F3</text>
<text x="108.1" y="136.5">VDDCR_CPU_SENSE</text>
<text x="108.1" y="134.9">VDDCR_NB_SENSE</text>
<text x="135.7" y="133.3">TEST35</text>
<text x="135.7" y="134.9">TEST36</text>
<text x="135.7" y="136.5">TEST37</text>
<text x="142.7" y="132.5">H4</text>
<text x="142.7" y="134.1">N5</text>
<text x="142.7" y="135.8">R5</text>
<text x="104.7" y="144">B4</text>
<text x="104.8" y="140.7">F1</text>
<text x="108.1" y="138.2">VDDIO_MEM_S_SEN</text>
<text x="108.1" y="141.5">VSS_SENSE</text>
<text x="135.7" y="143.1">TEST38</text>
<text x="142.7" y="142.3">K3</text>
<text x="142.7" y="144">T1</text>
<text x="103.5" y="145.6">W11</text>
<text x="104.7" y="147.3">V5</text>
<text x="108.1" y="144.8">RSVD_1</text>
<text x="108.1" y="146.4">RSVD_2</text>
<text x="108.1" y="148">RSVD_3</text>
<text x="130.8" y="144.8">DMAACTIVE_L</text>
<text x="51.4" y="153.7" transform="rotate(-90 51.4 153.7)">3</text>
<text x="53.5" y="151.2" transform="rotate(-90 53.5 151.2)">1</text>
<text x="57.6" y="153.7" transform="rotate(-90 57.6 153.7)">2</text>
<text x="46.5" y="165.2" transform="rotate(-90 46.5 165.2)">3</text>
<text x="48.5" y="162.7" transform="rotate(-90 48.5 162.7)">1</text>
<text x="52.7" y="165.2" transform="rotate(-90 52.7 165.2)">2</text>
</g>
<g font-size="1.5">
<text x="246.7" y="84">CPU1_PWRGDCPU</text>
<text x="246.7" y="85.6">CPU1_LDTRST#</text>
<text x="60.1" y="92.2">CLK0_SB_HCLK0#</text>
<text x="60.9" y="90.5">CLK0_SB_HCLK0</text>
<text x="21.5" y="102">APU1_SID</text>
<text x="21.5" y="100.4">APU1_SIC</text>
<text x="65.3" y="100.4">CPU1_SVC</text>
<text x="65.3" y="102">CPU1_SVD</text>
<text x="171.1" y="105.3">CPU2_THERMDC</text>
<text x="171.1" y="103.7">CPU2_THERMDA</text>
<text x="14.9" y="111.9">CPU1_PWRGDCPU</text>
<text x="17.2" y="110.3">CPU1_LDTRST#</text>
<text x="16.6" y="116.8">CPU3_THRMTRIP#</text>
<text x="16.8" y="115.2">CPU3_PROCHOT#</text>
<text x="154.6" y="115.2">TEST18</text>
<text x="154.6" y="116.8">TEST19</text>
<text x="74" y="136.5">CPU1_VDDCPU_FB</text>
<text x="75.1" y="134.9">CPU1_VDDNB_FB</text>
<text x="73.1" y="141.5">CPU1_VDDCPU_FB#</text>
<text x="73.6" y="138.2">CPU1_VDDMEM_FB</text>
<text x="69.1" y="154.7">APU1_SID</text>
<text x="17.5" y="166.2">KBC3_THERM_SMCLK</text>
<text x="69.1" y="166.2">APU1_SIC</text>
<text x="246.4" y="192.5">PAGE</text>
<text x="261.1" y="192.5">OF</text>
</g>
<g font-size="1.5" fill="#f00">
<text x="198.2" y="93.3">10K</text>
<text x="198.2" y="94.6">1%</text>
<text x="206.4" y="94.6">1%</text>
<text x="206.4" y="93.3">10K</text>
<text x="214.7" y="93.3">10K</text>
<text x="214.7" y="94.6">1%</text>
<text x="41.9" y="100.8">0</text>
<text x="41.9" y="99.1">0</text>
<text x="157.2" y="102.4">0</text>
<text x="157.2" y="104.1">0</text>
<text x="41.9" y="113.9">0</text>
<text x="168.2" y="125.9">51</text>
<text x="168.2" y="127.6">51</text>
<text x="50.2" y="145.6">1%</text>
<text x="50.2" y="144.4">10K</text>
<text x="55.1" y="145.6">1%</text>
<text x="55.1" y="144.4">10K</text>
<text x="147.8" y="149.6" transform="rotate(-90 147.8 149.6)">1%</text>
<text x="149.1" y="146.3" transform="rotate(-90 149.1 146.3)">1K</text>
</g>
<g font-size="1.3" fill="#f00">
<text x="43.7" y="92.5" transform="rotate(-90 43.7 92.5)">R64</text>
<text x="45.3" y="92.5" transform="rotate(-90 45.3 92.5)">R70</text>
<text x="47" y="92.5" transform="rotate(-90 47 92.5)">R71</text>
<text x="236.5" y="94.6">nostuff</text>
<text x="43.7" y="97.3" transform="rotate(-90 43.7 97.3)">1K</text>
<text x="45.3" y="97.3" transform="rotate(-90 45.3 97.3)">1K</text>
<text x="47" y="97.3" transform="rotate(-90 47 97.3)">1K</text>
<text x="56.8" y="97.4" transform="rotate(-90 56.8 97.4)">R61</text>
<text x="58.5" y="97.4" transform="rotate(-90 58.5 97.4)">R63</text>
<text x="24.4" y="106.1">R68</text>
<text x="24.4" y="107.7">R69</text>
<text x="30.1" y="106.1">301</text>
<text x="30.1" y="107.7">301</text>
<text x="35" y="103.2">nostuff</text>
<text x="35" y="104.5">nostuff</text>
<text x="56.8" y="102.3" transform="rotate(-90 56.8 102.3)">1K</text>
<text x="58.5" y="102.3" transform="rotate(-90 58.5 102.3)">1K</text>
<text x="155.9" y="109.4">R84</text>
<text x="161.7" y="109.4">1K</text>
<text x="222.5" y="112.7">R62</text>
<text x="222.5" y="111">R59</text>
<text x="230.7" y="112.7">1K</text>
<text x="230.7" y="111">1K</text>
<text x="222.5" y="116">R58</text>
<text x="222.5" y="114.3">R60</text>
<text x="223.4" y="119.2">R56</text>
<text x="230.7" y="116">1K</text>
<text x="230.7" y="114.3">1K</text>
<text x="230.7" y="119.2">301</text>
<text x="224.2" y="122.5">R55</text>
<text x="224.2" y="124.2">R53</text>
<text x="230.7" y="122.5">1K 1%</text>
<text x="230.7" y="124.2">1K 1%</text>
<text x="154.6" y="127.5">100nF</text>
<text x="162.1" y="127.5">C879</text>
<text x="155.9" y="132.4">R51</text>
<text x="155.9" y="134">R54</text>
<text x="161.7" y="132.4">1K</text>
<text x="161.7" y="134">1K</text>
<text x="43.6" y="143.9">nostuff</text>
<text x="157.6" y="142.2">R67</text>
<text x="163.3" y="142.2">1K</text>
<text x="58.9" y="146.8">nostuff</text>
<text x="55.6" y="158.3">nostuff</text>
<text x="53.5" y="164.5">nostuff</text>
</g>
<g font-size="1.3">
<text x="196.8" y="180.1">Cunjiajun</text>
<text x="198.7" y="184.2">Guolei</text>
<text x="210.1" y="180.1">9/23/2008</text>
<text x="214" y="184.2">MP</text>
<text x="198" y="188.3">BC LEE</text>
<text x="211.4" y="188.3">rev. 1.0</text>
<text x="196.5" y="192.4">undefined</text>
<text x="225.8" y="192.4">March 16, 2011 16:50:09 PM</text>
</g>
<g font-size="1.2" fill="#f00">
<text x="228.3" y="73.1">J510</text>
<text x="228.3" y="74.8">SOCK-20P-2R-SMD</text>
<text x="228.3" y="94.9">0311621300</text>
<text x="161.7" y="107.6">100nF</text>
<text x="167.4" y="107.6">10V nostuff</text>
<text x="161.7" y="110.9">100nF</text>
<text x="167.4" y="110.9">10V nostuff</text>
<text x="170.7" y="109.3">nostuff</text>
<text x="233.5" y="112.6">1%</text>
<text x="233.5" y="111">1%</text>
<text x="56.9" y="120" transform="rotate(-90 56.9 120)">CPU1_SID_R_MN</text>
<text x="58.5" y="118.3" transform="rotate(-90 58.5 118.3)">CPU1_SIC_R_MN</text>
<text x="155.7" y="119.2">R49</text>
<text x="155.7" y="117.6">R52</text>
<text x="161.7" y="119.2">510</text>
<text x="161.7" y="117.6">510</text>
<text x="223.1" y="117.6">R57</text>
<text x="230.7" y="117.6">10K 1%</text>
<text x="233.2" y="119.2">1%</text>
<text x="233.5" y="115.9">1%</text>
<text x="233.5" y="114.3">1%</text>
<text x="150.5" y="125.7">10V</text>
<text x="155.1" y="125.7">100nF</text>
<text x="161.7" y="124.1">100nF</text>
<text x="161.7" y="120.8">100nF</text>
<text x="167.4" y="124.1">10V nostuff</text>
<text x="167.4" y="120.8">10V nostuff</text>
<text x="172.3" y="125.8">R725</text>
<text x="150.5" y="127.4">10V</text>
<text x="161.7" y="129">100nF</text>
<text x="167.4" y="129">10V nostuff</text>
<text x="172.3" y="127.5">R726</text>
<text x="161.7" y="135.6">100nF</text>
<text x="167.4" y="135.7">10V nostuff</text>
<text x="57.8" y="153.4">40V</text>
<text x="107.4" y="150.8">0902-002737</text>
<text x="50.3" y="171">40V</text>
</g>
<g font-size="1.2" fill="#00f">
<text x="229.1" y="77.3">1</text>
<text x="233.4" y="77.3">2</text>
<text x="229.1" y="78.9">3</text>
<text x="229.1" y="80.6">5</text>
<text x="229.1" y="82.2">7</text>
<text x="229.1" y="83.9">9</text>
<text x="232.7" y="83.9">10</text>
<text x="233.4" y="78.9">4</text>
<text x="233.4" y="80.6">6</text>
<text x="233.4" y="82.2">8</text>
<text x="229.1" y="85.5">11</text>
<text x="229.1" y="87.2">13</text>
<text x="229.1" y="88.8">15</text>
<text x="232.7" y="85.5">12</text>
<text x="232.7" y="87.2">14</text>
<text x="232.7" y="88.8">16</text>
<text x="229.1" y="90.4">17</text>
<text x="229.1" y="92.1">19</text>
<text x="232.7" y="92.1">20</text>
<text x="232.7" y="90.4">18</text>
</g>
<text font-size="1.2" x="217.6" y="196.9">D:/users/ecad04/mentor/Scala2_AMD/Scala2-AMD_MP1.0_110315/Scala2_AMD_MP1.0_110311</text>
<g font-size=".8" fill="#f00">
<text x="43.5" y="99.8" transform="rotate(-90 43.5 99.8)">1%</text>
<text x="45.1" y="99.8" transform="rotate(-90 45.1 99.8)">1%</text>
<text x="46.8" y="99.8" transform="rotate(-90 46.8 99.8)">1%</text>
<text x="32.5" y="105.9">1%</text>
<text x="32.5" y="107.5">1%</text>
<text x="56.6" y="104.3" transform="rotate(-90 56.6 104.3)">1%</text>
<text x="58.3" y="104.3" transform="rotate(-90 58.3 104.3)">1%</text>
<text x="164.1" y="109.2">1%</text>
<text x="164.1" y="117.4">1%</text>
<text x="164.1" y="119">1%</text>
<text x="164.1" y="132.2">1%</text>
<text x="164.1" y="133.8">1%</text>
<text x="165.8" y="142">1%</text>
</g>
<g font-size=".8">
<text x="183.1" y="178.3">DRAW</text>
<text x="204.4" y="178.3">DATE</text>
<text x="217.6" y="178.3">TITLE</text>
<text x="183.1" y="182.3">CHECK</text>
<text x="204.4" y="182.3">DEV. STEP</text>
<text x="183.1" y="186.5">APPROVAL</text>
<text x="183.1" y="190.6">MODULE CODE</text>
<text x="204.4" y="186.5">REV</text>
<text x="204.4" y="190.6">LAST EDIT</text>
<text x="250.5" y="186.5">PART NO.</text>
</g>
</svg>
